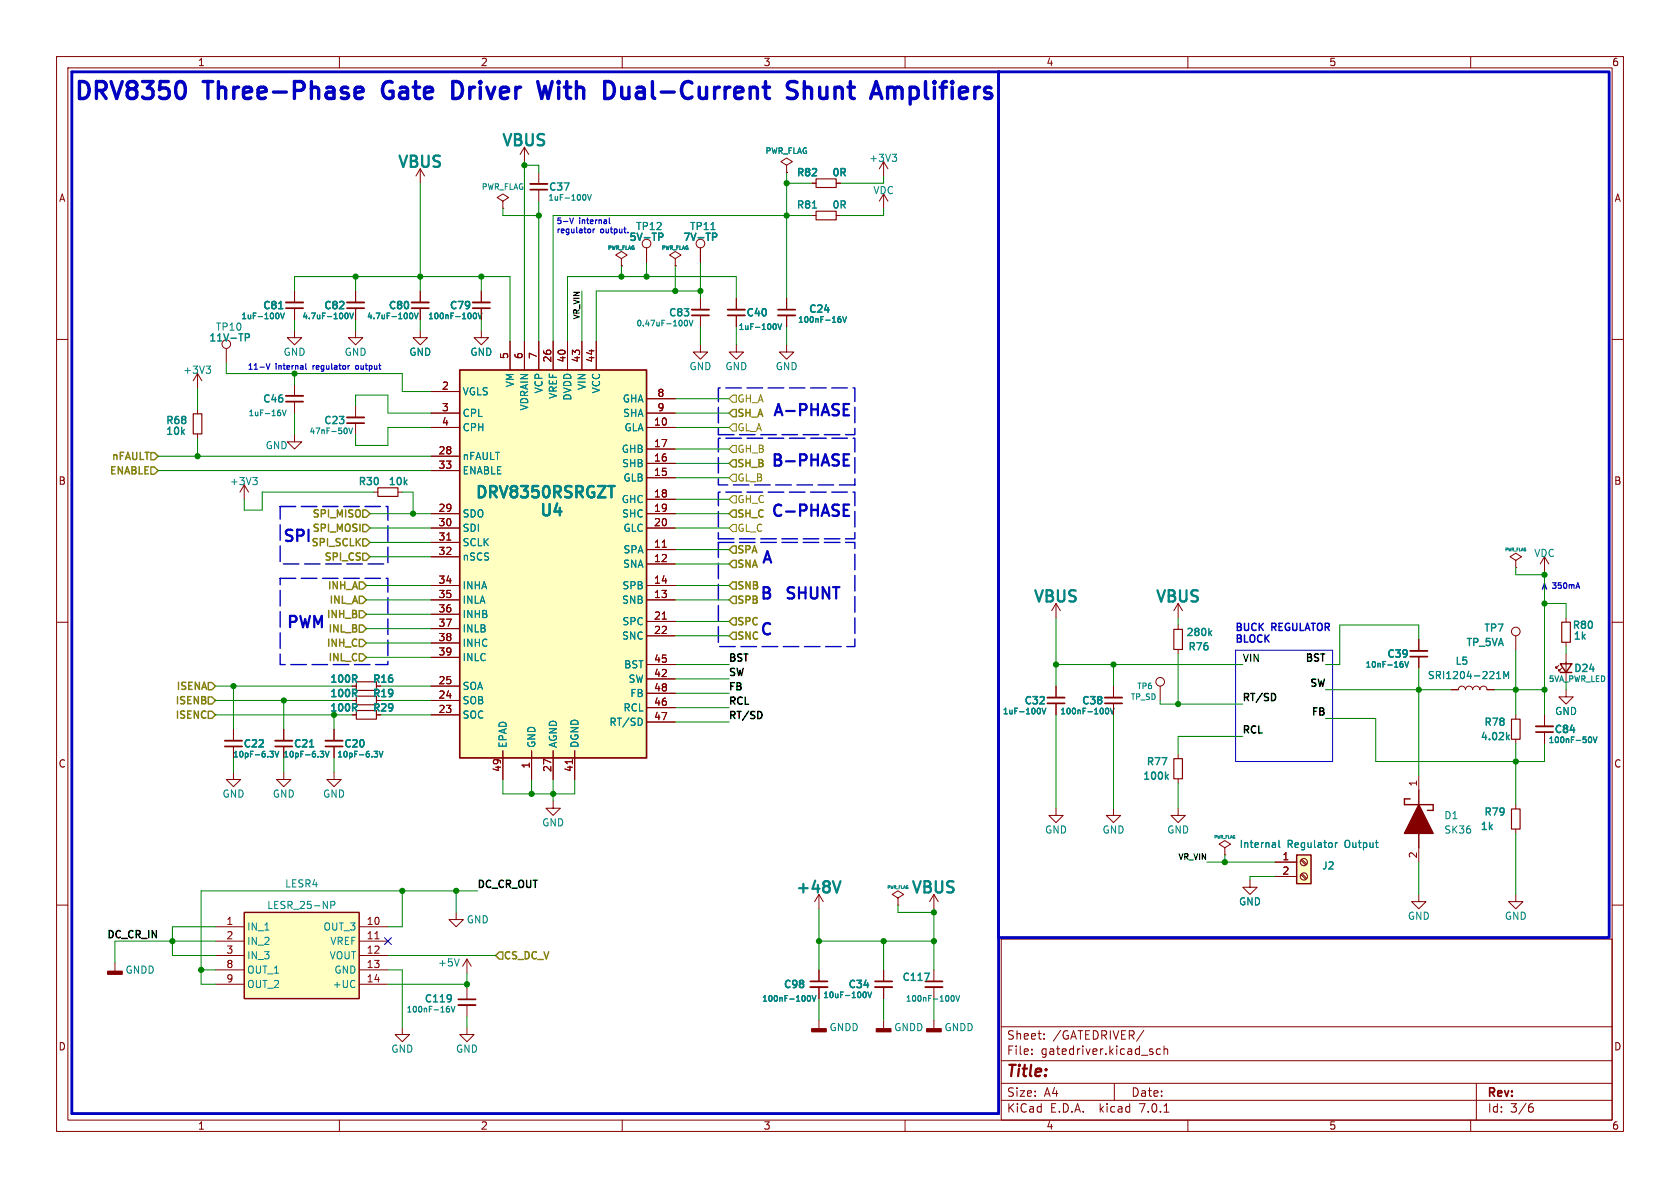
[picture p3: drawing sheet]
<svg xmlns="http://www.w3.org/2000/svg" width="297mm" height="210mm" viewBox="0 0 297 210" stroke-linecap="round" stroke-linejoin="round" font-family="sans-serif">
<g fill="none" stroke="#840000" stroke-width=".18">
<path d="M10 10h277v190h-277zM12 12h273v186h-273zM60 10v2M110 10v2M160 10v2M210 10v2M260 10v2M74.3 29.8l-.8 1.3M74.3 29.8v2.6M74.3 29.8l.8 1.3M88.9 35.6l1-.7-1-.6-1 .6 1 .7v1.2M88.9 36.8h.1"/>
<path d="M92.7 26l-.8 1.3M92.7 26v2.6M92.7 26l.8 1.3M95.2 30.5v2M95.2 33.5v2.1M139.1 29.2l1-.6-1-.7-1.1 .7 1.1 .6v1.3M139.1 30.5h.1M143.5 32.4h.8M143.5 38.1h.8M147.8 32.4h.8M147.8 38.1h.8M156.2 28.6l-.8 1.2"/>
<path d="M156.2 28.6v2.5M156.2 34.3v2.5M156.2 28.6l.8 1.2M156.2 34.3l-.8 1.3M156.2 34.3l.8 1.3M10 60h2M52.1 58.4v1.3h-1.3l1.3 1.3 1.2-1.3h-1.2M52.1 51.4v2.1M52.1 54.5v2M62.9 58.4v1.3h-1.3l1.3 1.3 1.2-1.3h-1.2M62.9 51.4v2.1M62.9 54.5v2"/>
<path d="M74.3 58.4v1.3h-1.3l1.3 1.3 1.3-1.3h-1.3M74.3 51.4v2.1M74.3 54.5v2M85.1 58.4v1.3h-1.3l1.3 1.3 1.3-1.3h-1.3M85.1 51.4v2.1M85.1 54.5v2M109.9 45.7l1-.6-1-.6-1.1 .6 1.1 .6v1.3M109.9 47h.1M114.3 43.8v2.6M119.4 45.7l1-.6-1-.6-1 .6 1 .6v1.3M119.4 47h.1M123.8 43.8v2.6"/>
<path d="M123.8 52.7v2M123.8 55.8v2M130.2 52.7v2M130.2 55.8v2M139.1 52.7v2M139.1 55.8v2M285 60h2M34.9 66l-.7 1.3M34.9 66v2.6M34.9 72.4v.8M34.9 76.7v.8M34.9 66l.8 1.3"/>
<path d="M40 61.6v2.5M52.1 76.8v1.3h1.2l-1.2 1.3-1.3-1.3h1.3M52.1 67.9v2.1M52.1 71v2M62.9 71.8v2M62.9 74.8v2M76.2 75.6h5.1M76.2 69.2h5.1M76.2 73h5.1M90.2 60.3v5.1M92.7 60.3v5.1M95.2 60.3v5.1"/>
<path d="M97.8 60.3v5.1M100.3 60.3v5.1M102.9 60.3v5.1M105.4 60.3v5.1M114.3 75.6h5.1M114.3 79.4h5.1M114.3 73h5.1M114.3 70.5h5.1M123.8 61v1.2h-1.2l1.2 1.3 1.3-1.3h-1.3M130.2 61v1.2h-1.3l1.3 1.3 1.2-1.3h-1.2M139.1 61v1.2h1.2l-1.2 1.3-1.3-1.3h1.3M43.2 85.7l-.8 1.3"/>
<path d="M43.2 85.7v2.6M43.2 85.7l.7 1.3M66 87h.8M70.4 87h.7M76.2 90.8h5.1M76.2 93.3h5.1M76.2 80.6h5.1M76.2 95.9h5.1M76.2 98.4h5.1M76.2 83.2h5.1M79 95.5h.7M114.3 97.2h5.1"/>
<path d="M114.3 99.7h5.1M114.3 84.5h5.1M114.3 81.9h5.1M114.3 88.3h5.1M114.3 90.8h5.1M114.3 93.3h5.1M117.1 96.7h.7M268 99.1l1-.7-1-.6-1 .6 1 .7v1.2M273 98.4v2.6M273 98.4l-.7 1.3M273 98.4l.8 1.3M10 110h2"/>
<path d="M76.2 106h5.1M76.2 103.5h5.1M76.2 108.6h5.1M76.2 111.1h5.1M76.2 113.7h5.1M76.2 116.2h5.1M114.3 106h5.1M114.3 103.5h5.1M114.3 109.9h5.1M114.3 112.4h5.1M114.3 117.5h5.1M117.1 109.4h.7"/>
<path d="M186.7 106.7l-.8 1.3M186.7 106.7v2.5M186.7 106.7l.8 1.3M208.3 106.7v2.5M208.3 110.5v.8M208.3 114.8v.8M208.3 106.7l-.8 1.3M208.3 106.7l.7 1.3M250.8 113v2.1M250.8 116.1v2M268 100.3h.1M268 112.4v2.5"/>
<path d="M275.6 117.6l-.5 .5v-.2v.2h.2M276.1 118.1l-.5 .5v-.2v.2h.2M276.9 109.2v.8M276.9 113.5v.8M276.9 115.6v5.1M285 110h2M41.3 136.5v1.3h-1.3l1.3 1.3 1.2-1.3h-1.2M41.3 128.9v2M41.3 132v2M50.2 136.5v1.3h-1.3l1.3 1.3 1.2-1.3h-1.2M50.2 128.9v2M50.2 132v2"/>
<path d="M59.1 136.5v1.3h-1.3l1.3 1.3 1.2-1.3h-1.2M59.1 128.9v2M59.1 132v2M62.2 126.4h.8M62.2 121.3h.8M62.2 123.8h.8M76.2 126.4h5.1M76.2 121.3h5.1M76.2 123.8h5.1M88.9 132.7v5.1M94 132.7v5.1M97.8 132.7v5.1"/>
<path d="M101.2 134.3v.7M101.6 132.7v5.1M114.3 120h5.1M114.3 125.1h5.1M114.3 127.6h5.1M114.3 122.6h5.1M186.7 121.3v2M186.7 124.3v2.1M196.8 121.3v2M196.8 124.3v2.1M205.1 121.3v2.5M208.3 133.4v.7"/>
<path d="M208.3 137.7v.7M250.8 137.2v2.5M256.5 121.9h1.3a.64 .64 0 0 1 .6-.6 .64 .64 0 0 1 .7 .6 .64 .64 0 0 1 .6-.6 .64 .64 0 0 1 .6 .6 .64 .64 0 0 1 .7-.6 .64 .64 0 0 1 .6 .6 .64 .64 0 0 1 .7-.6 .64 .64 0 0 1 .6 .6h1.3M268 126.4v.7M268 130.7v.7M273 126.4v2M273 129.4v2M276.9 121.9v1.3h-1.3l1.3 1.3 1.2-1.3h-1.2M10 160h2M97.8 141.6v1.3h-1.3l1.3 1.2 1.3-1.2h-1.3M144.8 158.1v2.6M144.8 158.1l-.8 1.3"/>
<path d="M144.8 158.1l.7 1.3M158.7 158.8l1.1-.7-1.1-.6-1 .6 1 .7v1.2M165.1 158.1l.8 1.3M165.1 158.1v2.6M165.1 158.1l-.8 1.3M186.7 142.9v1.2h-1.3l1.3 1.3 1.3-1.3h-1.3M196.8 142.9v1.2h-1.2l1.2 1.3 1.3-1.3h-1.3M208.3 142.9v1.2h-1.3l1.3 1.3 1.2-1.3h-1.2M216.5 149.9l1.1-.7-1.1-.6-1 .6 1 .7v1.2M216.5 151.1h.1M221 155.6v1.2h-1.3l1.3 1.3 1.2-1.3h-1.2M225.4 152.4h3.8"/>
<path d="M225.4 154.9h3.8M230 154.6l.8 .8M230 152.1l.8 .8M230.1 154.4l.9 .9M230.1 151.9l.9 .8M250.8 158.1v1.3h-1.2l1.2 1.3 1.3-1.3h-1.3M250.8 149.9v2.5M268 158.1v1.3h-1.3l1.3 1.3 1.2-1.3h-1.2M268 142.2v.8M268 146.6v.7M285 160h2M20.3 170.2v1.5"/>
<path d="M38.1 163.8h5.1M38.1 166.4h5.1M38.1 168.9h5.1M38.1 171.5h5.1M38.1 174h5.1M63.5 163.8h5.1M63.5 166.4h5.1M63.5 168.9h5.1M63.5 171.5h5.1M63.5 174h5.1M66.3 166h.7M80.6 161.3v1.3h1.3l-1.3 1.2-1.2-1.2h1.2"/>
<path d="M82.5 169.5v2.6M82.5 174.6v2.1M82.5 177.7v2M82.5 169.5l-.7 1.3M82.5 169.5l.8 1.3M144.8 171.5v2M144.8 174.5v2M156.2 171.5v2M156.2 174.5v2M158.7 160h.1M165.1 171.5v2M165.1 174.5v2"/>
<path d="M177 166h108v32h-108zM60 198v2M71.1 181.6v1.3h-1.3l1.3 1.3 1.3-1.3h-1.3M82.5 181.6v1.3h-1.2l1.2 1.3 1.3-1.3h-1.3M110 198v2M144.8 180.3v1.6M156.2 180.3v1.6M160 198v2M165.1 180.3v1.6M177 194.5h108M177 191.5h108M177 187.5h108"/>
<path d="M177 181.5h108M182.4 186.3v.1M182.4 185.5v.1M184.6 183.6v.1M184.6 182.8v.1M197 191.5v3M202.2 182.1l-1.3 2M203.6 185.9l.3 .2-.3 .3M203.6 185.4l.2 .1M205.1 185.5l-.4-.1-.3 .3v.4l.2 .2h.5M205.8 185.5l.2-.1 .4 .1v.9M205.8 184.9v1.5"/>
<path d="M205.8 196.6h.8M210 198v2M260 198v2M261 191.5v6.5M270.5 195.7h.4l.2 .3-.1 .5-.5 .1M270.9 195.1l-.4 .1"/>
<circle cx="114.3" cy="43.1" r=".76"/>
<circle cx="123.8" cy="43.1" r=".76"/>
<circle cx="40" cy="60.8" r=".76"/>
<circle cx="268" cy="111.6" r=".76"/>
<circle cx="205.1" cy="120.5" r=".76"/>
<circle cx="230.5" cy="152.4" r=".63"/>
<circle cx="230.5" cy="154.9" r=".63"/>
</g>
<g fill="none" stroke="#008484" stroke-width=".18">
<path d="M157.7 27.3h.8l-.4 .4M158.3 27.7l.2 .3v.3l-.2 .2M36.4 64.7h.8l-.4 .5M37 65.2l.2 .2v.4l-.2 .2M44.7 84.4h.8l-.4 .5M45.2 84.9l.3 .2v.3l-.3 .3M264.6 120h.7M264.7 119l.2-.3v1.3M265.9 120v-1.3l.4 .9 .4-.9v1.3M113.4 127.1l.1 .4-.1 .5M225.4 149l.1 .8M225.5 149.8h-.1"/>
<path d="M225.5 149.3h-.1M226.1 148.5v1.1l.2 .2M236.1 149v.8M236.4 149l-.3 .2M243.2 149h.4M243.5 149.8h.1M58.5 160l.6-.1 .1-.1-.1-.3-.6-.2v1.3M81.2 169.5l-.4 1.3"/>
</g>
<path d="M144.3 31.6h3.5v1.5h-3.5zM144.3 37.3h3.5v1.6h-3.5zM34.2 73.2h1.5v3.5h-1.5zM66.8 86.2h3.6v1.6h-3.6zM207.5 111.3h1.5v3.5h-1.5zM276.1 110h1.5v3.5h-1.5zM63 125.6h3.5v1.5h-3.5zM63 120.5h3.5v1.5h-3.5zM63 123.1h3.5v1.5h-3.5zM207.5 134.1h1.5v3.6h-1.5zM267.2 127.1h1.5v3.6h-1.5zM267.2 143h1.5v3.6h-1.5z" fill="none" stroke="#840000" stroke-width=".2"/>
<g fill="none" stroke="#008484" stroke-width=".25">
<path d="M143.6 36.8h.7M43.4 59h.5l.2 .2-.1 .4-.6 .1M49.3 54.6h.7M117.1 41.3l.1 .4-.1 .1-.6 .1M126 41.2h.5l.2 .3-.1 .3-.6 .1M62.6 120l.5 .6M62.9 119.4l.2 .2-.2 .3M213.8 111.9l.4 .4M214.2 111.5l-.5 .5M54.7 132h.7M62.6 125.1l.5 .6M62.6 122.5l.5 .6"/>
<path d="M62.9 124.5l.2 .2-.2 .3M62.9 121.9l.2 .2-.2 .4M206.2 137.3l.3 .4M206.5 136.9l-.4 .5M266.5 130.3l.3 .5M266.8 129.9l-.5 .5M79.7 175.9v.1a1.07 1.07 0 0 1-.1 1M79.8 176.4l-.1 .2M163.4 172h.9l-.6 1.3"/>
</g>
<g fill="none" stroke="#840000" stroke-width=".33">
<path d="M93.7 32.5h3.1M50.5 53.5h3.1M61.3 53.5h3.1M72.8 53.5h3M83.6 53.5h3M122.3 54.7h3M128.7 54.7h3M137.5 55.8h3.1M50.5 70h3.1M61.3 73.8h3.1M249.3 115.1h3M39.8 130.9h3"/>
<path d="M48.6 130.9h3.1M57.5 130.9h3.1M185.2 123.3h3M195.3 123.3h3.1M271.5 128.4h3.1M81 177.7h3.1M143.3 174.5h3M154.7 174.5h3M163.6 174.5h3"/>
</g>
<g fill="none" stroke="#840000" stroke-width=".3">
<path d="M93.7 33.5h3.1M50.5 54.5h3.1M61.3 54.5h3.1M72.8 54.5h3M83.6 54.5h3M122.3 55.8h3M128.7 55.8h3M137.5 54.7h3.1M50.5 71h3.1M61.3 74.8h3.1M81.3 65.4h33v68.6h-33zM249.3 116.1h3"/>
<path d="M39.8 132h3M48.6 132h3.1M57.5 132h3.1M185.2 124.3h3M195.3 124.3h3.1M271.5 129.4h3.1M81 176.7h3.1M143.3 173.5h3M154.7 173.5h3M163.6 173.5h3"/>
</g>
<g fill="none" stroke="#008484" stroke-width=".2">
<path d="M103.4 34.4l.2 .4-.2 .5M103.9 34.4l.3 1 .3-1M49.3 55.5v.5l-.1 .3M49.6 55.3l.3 1 .4-1M61.1 55.4l.1-.1a.53 .53 0 0 1 .4 .5 .53 .53 0 0 1-.4 .5h-.1M61.8 55.3l.4 1 .3-1M72.5 55.4l.1-.1a.53 .53 0 0 1 .4 .5 .53 .53 0 0 1-.4 .5h-.1M73.3 55.3l.3 1 .3-1M83.8 55.4l.1-.1a.53 .53 0 0 1 .4 .5 .53 .53 0 0 1-.4 .5l-.1-.1M84.5 55.3l.4 1 .3-1M121 56.8v.2M121.5 56.8v.4l-.1 .4h-.3l-.1-.4"/>
<path d="M121.8 56.6l.4 1 .3-1M137.1 57.3l.1 .3-.1 .6M137.5 57.2l.4 1 .3-1M148.3 56.4l.4 .1-.1 .4-.3 .1M148.6 56h-.3M149 56l.3 1 .3-1M49.9 72.5l.4 1 .3-1M61.2 75.7l.2 .3-.2 .6M61.7 75.7l.3 1 .3-1M247.9 117.3l.2 .2v.2l-.2 .2M248.4 116.9l.3 1 .3-1M47.7 132.8h.6l-.3 .4 .3 .1v.3l-.2 .2h-.2"/>
<path d="M48.6 132.8l.4 1 .3-1M56.6 132.8h.6l-.3 .4 .3 .1v.3l-.2 .2h-.3M57.5 132.8l.3 1 .4-1M66.1 132.8h.6l-.3 .4 .3 .1v.3l-.1 .2h-.3M67 132.8l.4 1 .3-1M183.9 125.4v.4l-.1 .3M184.2 125.2l.4 1 .3-1M195.5 125.3l.2-.1a.53 .53 0 0 1 .3 .5 .53 .53 0 0 1-.3 .5l-.2-.1M196.3 125.2l.3 1 .4-1M281 130.3a.53 .53 0 0 1 .4 .5 .53 .53 0 0 1-.4 .5M281.7 130.3l.3 1 .3-1M79.1 178.3l.4 .2-.1 .3-.3 .1"/>
<path d="M79.8 177.9l.3 1 .3-1M142.8 176.1l.2-.1a.53 .53 0 0 1 .3 .5 .53 .53 0 0 1-.3 .5l-.2-.1M143.6 176l.3 1 .3-1M153.1 175.5v.7l-.3 .2M153.4 175.4l.4 1 .3-1M168.2 176.1l.2-.1a.53 .53 0 0 1 .3 .5 .53 .53 0 0 1-.3 .5l-.2-.1M169 176l.3 1 .3-1"/>
</g>
<g fill="#ffffc2" stroke="#ffffc2" stroke-width=".18">
<path d="M43.2 161.3h20.3v15.2h-20.3z"/>
<path d="M81.3 65.4h33v68.6h-33z"/>
<path d="M229.2 151.1h2.6v5.1h-2.6z"/>
</g>
<path d="M275.8 117.3h2.1l-1 1.6zM275.8 118.9h2.1M250.8 139.7v2.5M229.2 151.1h2.6v5.1h-2.6zM249.3 141.2h-1v1h5.1v1.1h-1.1M250.8 147.3v2.6M43.2 161.3h20.3v15.2h-20.3z" fill="none" stroke="#840000" stroke-width=".25"/>
<g fill="#840000" stroke="#840000" stroke-width=".25">
<path d="M250.8 142.2l2.6 5.1h-5.1z"/>
<path d="M19 171.7h2.6v.5h-2.6z"/>
<path d="M154.9 181.9h2.6v.5h-2.6z"/>
<path d="M163.8 181.9h2.6v.5h-2.6z"/>
<path d="M143.5 181.9h2.5v.5h-2.5z"/>
</g>
<path d="M107.5 85.9h1.2M148.6 155.8l-.7 2" fill="none" stroke="#008484" stroke-width=".4"/>
<g fill="none" stroke="#848400" stroke-width=".25">
<path d="M128.9 73l.6-.6h.7v1.3h-.7zM26.7 82.6h.6l.6 .6-.6 .6h-.6zM26.7 80h.6l.6 .6-.6 .7h-.6zM64.1 92.7h.7l.6 .6-.6 .7h-.7zM64.1 90.2h.7l.6 .6-.6 .6h-.7zM64.1 97.8h.7l.6 .6-.6 .7h-.7zM64.1 95.3h.7l.6 .6-.6 .6h-.7zM128.9 81.9l.6-.6h.7v1.3h-.7zM128.9 90.8l.6-.6h.7v1.2h-.7zM128.9 97.2l.6-.7h.7v1.3h-.7zM128.9 99.7l.6-.6h.7v1.2h-.7zM63.5 113h.6l.7 .7-.7 .6h-.6z"/>
<path d="M63.5 105.4h.6l.7 .6-.7 .7h-.6zM63.5 102.9h.6l.7 .6-.7 .6h-.6zM63.5 108h.6l.7 .6-.7 .6h-.6zM63.5 115.6h.6l.7 .6-.7 .6h-.6zM63.5 110.5h.6l.7 .6-.7 .7h-.6zM128.9 112.4l.6-.6h.7v1.2h-.7zM128.9 106l.6-.6h.7v1.3h-.7zM129.5 109.2h.7v1.3h-.7l-.6-.6zM129.5 102.9h.7v1.2h-.7l-.6-.6zM36.8 125.7h.7l.6 .7-.6 .6h-.7zM36.8 123.2h.7l.6 .6-.6 .7h-.7zM36.8 120.7h.7l.6 .6-.6 .6h-.7z"/>
<path d="M88.3 168.3h.6v1.2h-.6l-.7-.6z"/>
</g>
<path d="M128.9 75.6l.6-.7h.7v1.3h-.7zM128.9 70.5l.6-.6h.7v1.2h-.7zM128.9 79.4l.6-.7h.7v1.3h-.7zM128.9 84.5l.6-.7h.7v1.3h-.7zM128.9 88.3l.6-.7h.7v1.3h-.7zM129.5 92.7h.7v1.3h-.7l-.6-.7z" fill="none" stroke="#848400" stroke-width=".18"/>
<path d="M62.9 17.3l.3 .1h.6l.2-.1M62.9 15.6l.3-.2h.6l.2 .2 .2 .5-1.4 .3M81.2 14.6l-.4-.2h-.8v3h.8l.4-.1M95 14.4l.8 3 .5-2.1 .6 2.1M108.3 14.8a2.08 2.08 0 0 1 0 2.2M140.9 14.6l-.4-.2h-.7a.73 .73 0 0 0-.6 .7 .73 .73 0 0 0 .6 .7 1.1 1.1 0 0 1 1.1 .8 .77 .77 0 0 1-.6 .8h-.7l-.4-.1M142.2 14.4v3M143 15.4h-.4l-.4 .3M157 15.6l.8-.2 .2 .2 .2 .2M158.2 15.8v1.6M158.6 15.4l-.3 .2-.1 .2" fill="none" stroke="#0000c2" stroke-width=".6"/>
<path d="M101.4 38.5l-.4 1M105.1 40.5l-.2 .1M47.1 64.3l.3 1 .3-1M63.2 64.6l-.3 .2v.4l.3 .1" fill="none" stroke="#0000c2" stroke-width=".2"/>
<path d="M149.2 72.4h.6M149.2 73.4h.9M149.2 71.4h.9M149.2 81.3h.6M149.2 82.3h.9M149.2 80.3h.9M149.2 90.1h.6M149.2 91.2h.9M149.2 89.2h.9" fill="none" stroke="#0000c2" stroke-width=".4"/>
<path d="M272.7 104.1l.3-.9 .4 .9" fill="none" stroke="#0000c2" stroke-width=".25"/>
<path d="M127 76.8h24.1v-8.2h-24.1v8.2M49.5 89.5h19.1v10.2h-19.1v-10.2M127 95.9h24.1v18.4h-24.1v-18.4M127 95.3h24.1v-8.3h-24.1v8.3M151.1 85.7h-24.1v-8.2h24.1v8.2M49.5 102.2h19.1v15.3h-19.1v-15.3" fill="none" stroke="#0000c2" stroke-width=".25" stroke-dasharray="2.7 1"/>
<path d="M12.7 12.7h163.8v184.2h-163.8zM176.5 12.7h108v153h-108z" fill="none" stroke="#0000c2" stroke-width=".5"/>
<path d="M218.4 114.9h17.2v19.7h-17.2zM283.8 165.7h.1" fill="none" stroke="#0000c2" stroke-width=".18"/>
<g fill="none" stroke="#008400" stroke-width=".18">
<path d="M74.3 32.4v19M88.9 36.8v1.3h6.3M92.7 28.6v31.7M92.7 29.2h2.5v1.3M95.2 35.6v24.7M139.1 30.5v22.2M139.1 32.4h4.4M143.5 38.1h-45.7v22.2M156.2 31.1v1.3h-7.6M156.2 36.8v1.3h-7.6M52.1 51.4v-2.5h38.1v11.4M52.1 56.5v1.9"/>
<path d="M62.9 48.9v2.5M62.9 56.5v1.9M74.3 56.5v1.9M85.1 48.9v2.5M85.1 56.5v1.9M102.9 51.4v8.9M109.9 47v1.9M114.3 46.4v2.5M119.4 47v4.4M123.8 51.4h-18.4v8.9M123.8 46.4v6.3M123.8 57.8v3.2"/>
<path d="M130.2 52.7v-3.8h-29.9v11.4M130.2 57.8v3.2M139.1 57.8v3.2M34.9 68.6v3.8M34.9 77.5v3.1M40 64.1v1.9h31.1v3.2h5.1M52.1 66v1.9M52.1 73v3.8M62.9 71.8v-1.9h5.7v3.1h7.6M76.2 75.6h-7.6v3.1h-5.7v-1.9M119.4 75.6h9.5M119.4 73h9.5"/>
<path d="M119.4 79.4h9.5M119.4 70.5h9.5M27.9 83.2h48.3M27.9 80.6h48.3M65.4 93.3h10.8M65.4 90.8h10.8M65.4 98.4h10.8M65.4 95.9h10.8M66 87h-19.6v3.2h-3.2v-1.9M71.1 87h1.9v3.8M119.4 93.3h9.5M119.4 90.8h9.5"/>
<path d="M119.4 81.9h9.5M119.4 99.7h9.5M119.4 84.5h9.5M119.4 88.3h9.5M119.4 97.2h9.5M64.8 108.6h11.4M64.8 103.5h11.4M64.8 106h11.4M64.8 113.7h11.4M64.8 111.1h11.4M64.8 116.2h11.4M119.4 103.5h9.5"/>
<path d="M119.4 106h9.5M119.4 117.5h9.5M119.4 112.4h9.5M119.4 109.9h9.5M186.7 117.5h33M186.7 109.2v12.1M196.8 117.5v3.8M208.3 109.2v1.3M208.3 115.6v8.9M250.8 113v-2.5h-13.9v7h-2.6M250.8 118.1v19.1M268 100.3v1.3h5"/>
<path d="M268 114.9v11.5M273 101v25.4M273 106.7h3.9v2.5M276.9 114.3v1.3M38.1 121.3h24.1M38.1 126.4h24.1M38.1 123.8h24.1M41.3 121.3v7.6M41.3 134v2.5M50.2 123.8v5.1M50.2 134v2.5M59.1 126.4v2.5"/>
<path d="M59.1 134v2.5M67.3 121.3h8.9M67.3 126.4h8.9M67.3 123.8h8.9M88.9 137.8v2.5h12.7v-2.5M94 137.8v2.5M97.8 137.8v3.8M119.4 120h9.5M119.4 122.6h9.5M119.4 125.1h9.5M119.4 127.6h9.5M186.7 126.4v16.5"/>
<path d="M196.8 126.4v16.5M205.1 123.8v.7h14.6M208.3 138.4v4.5M219.7 130.2h-11.4v3.2M234.3 127h8.9v7.6h29.8v-3.2M234.3 121.9h22.2M264.2 121.9h8.8M268 131.4v10.8M276.9 120.7v1.2M71.1 157.5v6.3h-2.5M80.6 157.5v3.8M84.5 157.5h-48.9v16.5h2.5"/>
<path d="M213.4 152.4h12M216.5 151.1v1.3M225.4 154.9h-4.4v.7M250.8 152.4v5.7M268 147.3v10.8M35.6 171.5h2.5M38.1 163.8h-7.6v5.1h7.6M38.1 166.4h-17.8v3.8M68.6 171.5h2.5v10.1M68.6 168.9h19M68.6 174h13.9M82.5 172.1v2.5"/>
<path d="M82.5 179.7v1.9M144.8 160.7v10.8M144.8 176.5v3.8M144.8 166.4h20.3M156.2 166.4v5.1M156.2 176.5v3.8M158.7 160v1.3h6.4M165.1 160.7v10.8M165.1 176.5v3.8"/>
</g>
<path d="M68 165.8l1.2 1.2M69.2 165.8l-1.2 1.2" fill="none" stroke="#000084" stroke-width=".18"/>
<g fill="#008400" stroke="#008400" stroke-width=".18">
<circle cx="73" cy="90.8" r=".46"/>
<circle cx="85.1" cy="48.9" r=".46"/>
<circle cx="62.9" cy="48.9" r=".46"/>
<circle cx="74.3" cy="48.9" r=".46"/>
<circle cx="92.7" cy="29.2" r=".46"/>
<circle cx="95.2" cy="38.1" r=".46"/>
<circle cx="52.1" cy="66" r=".46"/>
<circle cx="109.9" cy="48.9" r=".46"/>
<circle cx="114.3" cy="48.9" r=".46"/>
<circle cx="139.1" cy="32.4" r=".46"/>
<circle cx="139.1" cy="38.1" r=".46"/>
<circle cx="34.9" cy="80.6" r=".46"/>
<circle cx="123.8" cy="51.4" r=".46"/>
<circle cx="119.4" cy="51.4" r=".46"/>
<circle cx="156.2" cy="166.4" r=".46"/>
<circle cx="165.1" cy="161.3" r=".46"/>
<circle cx="165.1" cy="166.4" r=".46"/>
<circle cx="186.7" cy="117.5" r=".46"/>
<circle cx="144.8" cy="166.4" r=".46"/>
<circle cx="268" cy="134.6" r=".46"/>
<circle cx="250.8" cy="121.9" r=".46"/>
<circle cx="216.5" cy="152.4" r=".46"/>
<circle cx="196.8" cy="117.5" r=".46"/>
<circle cx="208.3" cy="124.5" r=".46"/>
<circle cx="268" cy="121.9" r=".46"/>
<circle cx="273" cy="121.9" r=".46"/>
<circle cx="273" cy="106.7" r=".46"/>
<circle cx="273" cy="101.6" r=".46"/>
<circle cx="59.1" cy="126.4" r=".46"/>
<circle cx="50.2" cy="123.8" r=".46"/>
<circle cx="80.6" cy="157.5" r=".46"/>
<circle cx="71.1" cy="157.5" r=".46"/>
<circle cx="30.5" cy="166.4" r=".46"/>
<circle cx="35.6" cy="171.5" r=".46"/>
<circle cx="82.5" cy="174" r=".46"/>
<circle cx="94" cy="140.3" r=".46"/>
<circle cx="97.8" cy="140.3" r=".46"/>
<circle cx="41.3" cy="121.3" r=".46"/>
</g>
<g font-size="4.2" fill="#0000c2">
<text x="13.3" y="17.8">DRV8350</text>
<text x="36.5" y="17.8">Three-Phase</text>
<text x="68.8" y="17.8">Gate</text>
<text x="82" y="17.8">Driver</text>
<text x="98.2" y="17.8">With</text>
<text x="110.7" y="17.8">Dual-Current</text>
<text x="144" y="17.8">Shunt</text>
<text x="159.9" y="17.8">Amplifiers</text>
</g>
<g font-size="2.8" fill="#008484">
<text x="88.6" y="26.3">VBUS</text>
<text x="70.1" y="30.1">VBUS</text>
<text x="83.9" y="88.5">DRV8350RSRGZT</text>
<text x="95.2" y="91.7">U4</text>
<text x="182.5" y="106.9">VBUS</text>
<text x="204.1" y="106.9">VBUS</text>
<text x="140.5" y="158.3">+48V</text>
<text x="160.9" y="158.3">VBUS</text>
</g>
<g font-size="2.8" fill="#0000c2">
<text x="136.2" y="73.7">A-PHASE</text>
<text x="135.9" y="82.6">B-PHASE</text>
<text x="50.2" y="95.9">SPI</text>
<text x="135.9" y="91.4">C-PHASE</text>
<text x="134.2" y="99.7">A</text>
<text x="133.9" y="106">B</text>
<text x="138.3" y="106">SHUNT</text>
<text x="50.8" y="111.1">PWM</text>
<text x="133.9" y="112.4">C</text>
</g>
<text font-size="2.8" fill="#840000" x="178" y="190.8">Title:</text>
<g font-size="2.1" fill="#840000">
<text x="178" y="183.9">Sheet:</text>
<text x="186.2" y="183.9">/GATEDRIVER/</text>
<text x="178" y="186.6">File:</text>
<text x="184" y="186.6">gatedriver.kicad_sch</text>
<text x="178" y="196.8">KiCad</text>
<text x="178" y="194">Size:</text>
<text x="184.6" y="194">A4</text>
<text x="185.7" y="196.8">E.D.A.</text>
<text x="194.4" y="196.8">kicad</text>
<text x="200" y="194">Date:</text>
<text x="201.5" y="196.8">7.0.1</text>
<text x="263" y="194.2">Rev:</text>
<text x="263" y="196.8">Id:</text>
<text x="267" y="196.8">3/6</text>
</g>
<g font-size="1.8" fill="#840000">
<text x="35" y="11.8">1</text>
<text x="85" y="11.8">2</text>
<text x="135" y="11.8">3</text>
<text x="185" y="11.8">4</text>
<text x="235" y="11.8">5</text>
<text x="285" y="11.8">6</text>
<text x="10.4" y="35.8">A</text>
<text x="285.4" y="35.8">A</text>
<text x="89.9" y="63.5" transform="rotate(-90 89.9 63.5)">5</text>
<text x="92.5" y="63.5" transform="rotate(-90 92.5 63.5)">6</text>
<text x="95" y="63.5" transform="rotate(-90 95 63.5)">7</text>
<text x="97.5" y="64.1" transform="rotate(-90 97.5 64.1)">26</text>
<text x="100.1" y="64.1" transform="rotate(-90 100.1 64.1)">40</text>
<text x="102.6" y="64.1" transform="rotate(-90 102.6 64.1)">43</text>
<text x="105.2" y="64.1" transform="rotate(-90 105.2 64.1)">44</text>
<text x="78.1" y="69">2</text>
<text x="116.2" y="70.2">8</text>
<text x="78.1" y="72.8">3</text>
<text x="78.1" y="75.3">4</text>
<text x="115.6" y="75.3">10</text>
<text x="116.2" y="72.8">9</text>
<text x="77.5" y="80.4">28</text>
<text x="77.5" y="82.9">33</text>
<text x="115.6" y="81.7">16</text>
<text x="115.6" y="79.1">17</text>
<text x="10.3" y="85.8">B</text>
<text x="115.6" y="84.2">15</text>
<text x="115.6" y="88">18</text>
<text x="285.3" y="85.8">B</text>
<text x="77.5" y="90.6">29</text>
<text x="77.5" y="93.1">30</text>
<text x="77.5" y="95.6">31</text>
<text x="115.6" y="90.6">19</text>
<text x="115.6" y="93.1">20</text>
<text x="77.5" y="98.2">32</text>
<text x="115.6" y="96.9">11</text>
<text x="115.6" y="99.4">12</text>
<text x="77.5" y="103.3">34</text>
<text x="77.5" y="105.8">35</text>
<text x="115.6" y="105.8">13</text>
<text x="115.6" y="103.3">14</text>
<text x="77.5" y="108.3">36</text>
<text x="77.5" y="110.9">37</text>
<text x="77.5" y="113.4">38</text>
<text x="115.6" y="109.6">21</text>
<text x="115.6" y="112.1">22</text>
<text x="77.5" y="116">39</text>
<text x="115.6" y="119.8">42</text>
<text x="115.6" y="117.2">45</text>
<text x="65.8" y="121">R16</text>
<text x="65.8" y="123.5">R19</text>
<text x="77.5" y="123.6">24</text>
<text x="77.5" y="121">25</text>
<text x="115.6" y="124.8">46</text>
<text x="115.6" y="122.3">48</text>
<text x="65.8" y="126">R29</text>
<text x="77.5" y="126.1">23</text>
<text x="115.6" y="127.4">47</text>
<text x="10.3" y="135.8">C</text>
<text x="88.6" y="136.5" transform="rotate(-90 88.6 136.5)">49</text>
<text x="93.7" y="135.9" transform="rotate(-90 93.7 135.9)">1</text>
<text x="97.5" y="136.5" transform="rotate(-90 97.5 136.5)">27</text>
<text x="101.3" y="136.5" transform="rotate(-90 101.3 136.5)">41</text>
<text x="285.3" y="135.8">C</text>
<text x="250.6" y="139.1" transform="rotate(-90 250.6 139.1)">1</text>
<text x="226.7" y="152.1">1</text>
<text x="226.7" y="154.7">2</text>
<text x="250.6" y="151.8" transform="rotate(-90 250.6 151.8)">2</text>
<text x="40" y="163.6">1</text>
<text x="40" y="166.1">2</text>
<text x="64.8" y="163.6">10</text>
<text x="64.8" y="166.1">11</text>
<text x="40" y="168.7">3</text>
<text x="40" y="171.2">8</text>
<text x="40" y="173.7">9</text>
<text x="64.8" y="168.7">12</text>
<text x="64.8" y="171.2">13</text>
<text x="64.8" y="173.7">14</text>
<text x="10.3" y="185.8">D</text>
<text x="285.3" y="185.8">D</text>
<text x="35" y="199.8">1</text>
<text x="85" y="199.8">2</text>
<text x="135" y="199.8">3</text>
<text x="185" y="199.8">4</text>
<text x="235" y="199.8">5</text>
<text x="285" y="199.8">6</text>
</g>
<g font-size="1.8" fill="#008484">
<text x="153.6" y="28.8">+3V3</text>
<text x="96.9" y="34">C37</text>
<text x="140.7" y="31.4">R82</text>
<text x="147" y="31.4">0R</text>
<text x="154.3" y="34.5">VDC</text>
<text x="112.4" y="40.8">TP12</text>
<text x="121.9" y="40.8">TP11</text>
<text x="140.7" y="37.1">R81</text>
<text x="147" y="37.1">0R</text>
<text x="111.1" y="42.9">5V-TP</text>
<text x="120.6" y="42.9">7V-TP</text>
<text x="38.1" y="58.6">TP10</text>
<text x="46.4" y="54.9">C81</text>
<text x="57.1" y="54.9">C82</text>
<text x="68.6" y="54.9">C80</text>
<text x="79.4" y="54.9">C79</text>
<text x="118.1" y="56.2">C83</text>
<text x="131.8" y="56.2">C40</text>
<text x="142.9" y="55.6">C24</text>
<text x="36.8" y="60.6">11V-TP</text>
<text x="50.1" y="63.1">GND</text>
<text x="60.9" y="63.1">GND</text>
<text x="72.3" y="63.1">GND</text>
<text x="83.1" y="63.1">GND</text>
<text x="121.8" y="65.6">GND</text>
<text x="128.2" y="65.6">GND</text>
<text x="137.1" y="65.6">GND</text>
<text x="32.3" y="66.2">+3V3</text>
<text x="46.4" y="71.4">C46</text>
<text x="81.8" y="70">VGLS</text>
<text x="91" y="68.6" transform="rotate(-90 91 68.6)">VM</text>
<text x="96.1" y="69.7" transform="rotate(-90 96.1 69.7)">VCP</text>
<text x="98.6" y="70.6" transform="rotate(-90 98.6 70.6)">VREF</text>
<text x="101.2" y="70.9" transform="rotate(-90 101.2 70.9)">DVDD</text>
<text x="103.7" y="69.1" transform="rotate(-90 103.7 69.1)">VIN</text>
<text x="106.2" y="69.7" transform="rotate(-90 106.2 69.7)">VCC</text>
<text x="110" y="71.3">GHA</text>
<text x="29.2" y="75.2">R68</text>
<text x="29.2" y="77.2">10k</text>
<text x="57.1" y="75.2">C23</text>
<text x="81.8" y="73.9">CPL</text>
<text x="81.8" y="76.4">CPH</text>
<text x="93.5" y="72.7" transform="rotate(-90 93.5 72.7)">VDRAIN</text>
<text x="110" y="73.9">SHA</text>
<text x="110.3" y="76.4">GLA</text>
<text x="46.9" y="79.6">GND</text>
<text x="81.8" y="81.5">nFAULT</text>
<text x="109.8" y="80.2">GHB</text>
<text x="109.9" y="82.7">SHB</text>
<text x="40.6" y="85.9">+3V3</text>
<text x="63.2" y="86">R30</text>
<text x="68.6" y="86">10k</text>
<text x="81.8" y="84">ENABLE</text>
<text x="109.8" y="89.1">GHC</text>
<text x="110.1" y="85.3">GLB</text>
<text x="81.8" y="91.6">SDO</text>
<text x="81.8" y="94.2">SDI</text>
<text x="109.9" y="91.6">SHC</text>
<text x="110.1" y="94.2">GLC</text>
<text x="81.8" y="96.7">SCLK</text>
<text x="81.8" y="99.3">nSCS</text>
<text x="110" y="100.5">SNA</text>
<text x="110.1" y="98">SPA</text>
<text x="271.2" y="98.6">VDC</text>
<text x="81.8" y="104.3">INHA</text>
<text x="81.8" y="106.9">INLA</text>
<text x="109.9" y="106.9">SNB</text>
<text x="109.9" y="104.3">SPB</text>
<text x="81.8" y="109.4">INHB</text>
<text x="81.8" y="112">INLB</text>
<text x="109.9" y="113.2">SNC</text>
<text x="109.9" y="110.7">SPC</text>
<text x="209.6" y="112.7">280k</text>
<text x="262.2" y="112">TP7</text>
<text x="277.9" y="111.4">R80</text>
<text x="278.1" y="113.3">1k</text>
<text x="81.8" y="114.5">INHC</text>
<text x="81.8" y="117">INLC</text>
<text x="110.2" y="118.3">BST</text>
<text x="209.9" y="115.3">R76</text>
<text x="245.1" y="116.5">C39</text>
<text x="257.3" y="117.7">L5</text>
<text x="259.1" y="114.5">TP_5VA</text>
<text x="278.1" y="119.1">D24</text>
<text x="58.2" y="121">100R</text>
<text x="58.2" y="123.5">100R</text>
<text x="81.8" y="124.7">SOB</text>
<text x="81.8" y="122.1">SOA</text>
<text x="110.1" y="125.9">RCL</text>
<text x="111" y="120.8">SW</text>
<text x="111.3" y="123.4">FB</text>
<text x="181" y="124.8">C32</text>
<text x="191.1" y="124.8">C38</text>
<text x="252.4" y="120.2">SRI1204-221M</text>
<text x="58.2" y="126">100R</text>
<text x="81.8" y="127.2">SOC</text>
<text x="107.6" y="128.5">RT/SD</text>
<text x="261.6" y="131.1">4.02k</text>
<text x="262.3" y="128.6">R78</text>
<text x="274.7" y="129.9">C84</text>
<text x="274.9" y="126.6">GND</text>
<text x="42.9" y="132.4">C22</text>
<text x="51.8" y="132.4">C21</text>
<text x="60.7" y="132.4">C20</text>
<text x="89.7" y="132.2" transform="rotate(-90 89.7 132.2)">EPAD</text>
<text x="94.8" y="132.2" transform="rotate(-90 94.8 132.2)">GND</text>
<text x="98.6" y="132.2" transform="rotate(-90 98.6 132.2)">AGND</text>
<text x="102.4" y="132.2" transform="rotate(-90 102.4 132.2)">DGND</text>
<text x="202.6" y="135.6">R77</text>
<text x="39.3" y="141.2">GND</text>
<text x="48.2" y="141.2">GND</text>
<text x="57.1" y="141.2">GND</text>
<text x="201.9" y="138.1">100k</text>
<text x="95.8" y="146.2">GND</text>
<text x="184.7" y="147.5">GND</text>
<text x="194.9" y="147.5">GND</text>
<text x="206.3" y="147.5">GND</text>
<text x="255.3" y="145">D1</text>
<text x="255.3" y="147.5">SK36</text>
<text x="261.6" y="147">1k</text>
<text x="262.3" y="144.5">R79</text>
<text x="219.1" y="150.1">Internal</text>
<text x="227.5" y="150.1">Regulator</text>
<text x="233.7" y="153.9">J2</text>
<text x="237.7" y="150.1">Output</text>
<text x="47.2" y="160.8">LESR_25-NP</text>
<text x="50.3" y="157">LESR4</text>
<text x="219" y="160.2">GND</text>
<text x="43.7" y="164.7">IN_1</text>
<text x="43.7" y="167.2">IN_2</text>
<text x="57.1" y="164.7">OUT_3</text>
<text x="58.3" y="167.2">VREF</text>
<text x="82.5" y="163.4">GND</text>
<text x="248.8" y="162.8">GND</text>
<text x="266" y="162.8">GND</text>
<text x="22.1" y="172.3">GNDD</text>
<text x="43.7" y="169.7">IN_3</text>
<text x="43.7" y="172.3">OUT_1</text>
<text x="58.1" y="169.7">VOUT</text>
<text x="59" y="172.3">GND</text>
<text x="77.4" y="171">+5V</text>
<text x="159.4" y="173.7">C117</text>
<text x="43.7" y="174.8">OUT_2</text>
<text x="58.7" y="174.8">+UC</text>
<text x="74.9" y="177.5">C119</text>
<text x="138.4" y="174.9">C98</text>
<text x="149.9" y="174.9">C34</text>
<text x="146.6" y="182.4">GNDD</text>
<text x="158" y="182.4">GNDD</text>
<text x="166.9" y="182.4">GNDD</text>
<text x="69.1" y="186.2">GND</text>
<text x="80.6" y="186.2">GND</text>
</g>
<g font-size="1.8" fill="#848400">
<text x="130.4" y="71.3">GH_A</text>
<text x="130.4" y="76.4">GL_A</text>
<text x="130.4" y="74">SH_A</text>
<text x="19.4" y="81.6">nFAULT</text>
<text x="130.4" y="80.2">GH_B</text>
<text x="130.4" y="82.9">SH_B</text>
<text x="19.1" y="84.1">ENABLE</text>
<text x="130.4" y="85.3">GL_B</text>
<text x="130.4" y="89.1">GH_C</text>
<text x="54.9" y="94.3">SPI_MOSI</text>
<text x="54.9" y="91.8">SPI_MISO</text>
<text x="130.4" y="94.2">GL_C</text>
<text x="130.4" y="91.8">SH_C</text>
<text x="54.7" y="96.8">SPI_SCLK</text>
<text x="57" y="99.4">SPI_CS</text>
<text x="130.4" y="98.1">SPA</text>
<text x="130.4" y="100.6">SNA</text>
<text x="57.6" y="104.5">INH_A</text>
<text x="57.9" y="107">INL_A</text>
<text x="130.4" y="107">SPB</text>
<text x="130.4" y="104.5">SNB</text>
<text x="57.4" y="109.5">INH_B</text>
<text x="57.7" y="112.1">INL_B</text>
<text x="130.4" y="110.8">SPC</text>
<text x="130.4" y="113.3">SNC</text>
<text x="57.4" y="114.6">INH_C</text>
<text x="57.7" y="117.2">INL_C</text>
<text x="30.7" y="124.8">ISENB</text>
<text x="30.9" y="122.2">ISENA</text>
<text x="30.7" y="127.3">ISENC</text>
<text x="89.1" y="169.9">CS_DC_V</text>
</g>
<g font-size="1.8" fill="#0000c2">
<text x="218.4" y="111.6">BUCK</text>
<text x="218.4" y="113.7">BLOCK</text>
<text x="224.9" y="111.6">REGULATOR</text>
</g>
<g font-size="1.8">
<text x="128.9" y="119.6">SW</text>
<text x="128.9" y="117">BST</text>
<text x="219.7" y="117.1">VIN</text>
<text x="230.5" y="117">BST</text>
<text x="128.9" y="122.1">FB</text>
<text x="128.9" y="124.7">RCL</text>
<text x="219.7" y="124">RT/SD</text>
<text x="231.3" y="121.5">SW</text>
<text x="128.9" y="127.2">RT/SD</text>
<text x="219.7" y="129.7">RCL</text>
<text x="231.6" y="126.6">FB</text>
<text x="84.5" y="157">DC_CR_OUT</text>
<text x="18.6" y="165.9">DC_CR_IN</text>
</g>
<g font-size="1.4" fill="#008484">
<text x="135.3" y="27.4">PWR_FLAG</text>
<text x="85.1" y="33.7">PWR_FLAG</text>
<text x="96.8" y="35.7">1uF-100V</text>
<text x="42.5" y="56.6">1uF-100V</text>
<text x="53.3" y="56.6">4.7uF-100V</text>
<text x="64.8" y="56.6">4.7uF-100V</text>
<text x="75.6" y="56.6">100nF-100V</text>
<text x="112.4" y="57.9">0.47uF-100V</text>
<text x="130.5" y="58.5">1uF-100V</text>
<text x="141" y="57.3">100nF-16V</text>
<text x="43.8" y="73.8">1uF-16V</text>
<text x="54.6" y="77">47nF-50V</text>
<text x="241.3" y="118.2">10nF-16V</text>
<text x="199.8" y="123.9">TP_SD</text>
<text x="201" y="122">TP6</text>
<text x="273.7" y="120.8">5VA_PWR_LED</text>
<text x="177.2" y="126.5">1uF-100V</text>
<text x="187.3" y="126.5">100nF-100V</text>
<text x="273.7" y="131.6">100nF-50V</text>
<text x="41.1" y="134.1">10pF-6.3V</text>
<text x="50" y="134.1">10pF-6.3V</text>
<text x="59.5" y="134.1">10pF-6.3V</text>
<text x="71.8" y="179.2">100nF-16V</text>
<text x="134.6" y="177.3">100nF-100V</text>
<text x="145.4" y="176.6">10uF-100V</text>
<text x="160" y="177.3">100nF-100V</text>
</g>
<g font-size="1.4" fill="#0000c2">
<text x="98.4" y="39.7">5-V</text>
<text x="98.4" y="41.3">regulator</text>
<text x="102.5" y="39.7">internal</text>
<text x="106.3" y="41.3">output.</text>
<text x="43.8" y="65.4">11-V</text>
<text x="48.9" y="65.4">internal</text>
<text x="55.7" y="65.4">regulator</text>
<text x="63.6" y="65.4">output</text>
<text x="274.3" y="104.1">350mA</text>
</g>
<g font-size="1.4">
<text x="102.5" y="56.7" transform="rotate(-90 102.5 56.7)">VR_VIN</text>
<text x="208.1" y="152">VR_VIN</text>
</g>
<g font-size=".9" fill="#008484">
<text x="107.4" y="44.3">PWR_FLAG</text>
<text x="116.9" y="44.3">PWR_FLAG</text>
</g>
<g font-size=".7" fill="#008484">
<text x="266" y="97.6">PWR_FLAG</text>
<text x="214.6" y="148.4">PWR_FLAG</text>
<text x="156.8" y="157.3">PWR_FLAG</text>
</g>
</svg>
